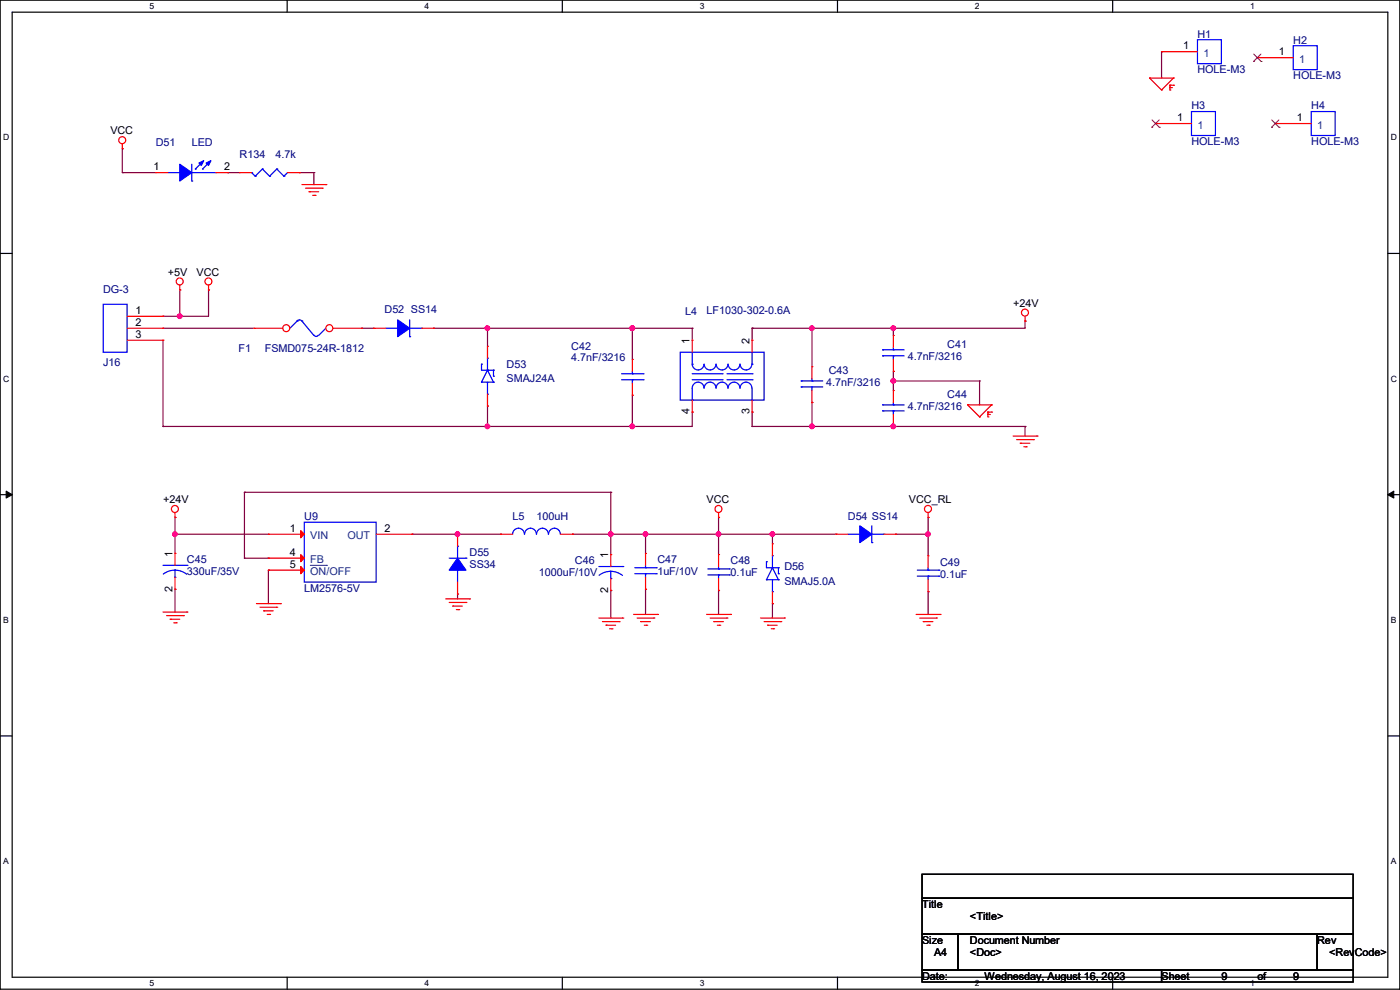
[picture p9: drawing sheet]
<svg xmlns="http://www.w3.org/2000/svg" width="297mm" height="210mm" viewBox="0 0 297 210" stroke-linecap="round" stroke-linejoin="round" font-family="sans-serif">
<path d="M0 0h297v209.8h-297zM2.6 2.6h291.8v204.7h-291.8z" fill="none" stroke="#000" stroke-width=".25"/>
<g fill="#fff">
<path d="M31.7 .3h1v2h-1z"/>
<path d="M31.7 207.6h1v1.9h-1z"/>
</g>
<path d="M60.9 0v2.6M60.9 207.3v2.5" fill="none" stroke="#000" stroke-width=".25"/>
<g fill="#fff">
<path d="M90.1 .3h1v2h-1z"/>
<path d="M90.1 207.6h1v1.9h-1z"/>
</g>
<path d="M119.3 0v2.6M119.3 207.3v2.5" fill="none" stroke="#000" stroke-width=".25"/>
<g fill="#fff">
<path d="M148.5 .3h.9v2h-.9z"/>
<path d="M148.5 207.6h.9v1.9h-.9z"/>
</g>
<path d="M177.7 0v2.6M177.7 207.3v2.5" fill="none" stroke="#000" stroke-width=".25"/>
<g fill="#fff">
<path d="M206.8 .3h1v2h-1z"/>
<path d="M206.8 207.6h1v1.9h-1z"/>
</g>
<path d="M236.1 0v2.6M236.1 207.3v2.5" fill="none" stroke="#000" stroke-width=".25"/>
<g fill="#fff">
<path d="M265.2 .3h1v2h-1z"/>
<path d="M265.2 207.6h1v1.9h-1z"/>
<path d="M.7 28.2h1.2v1.9h-1.2z"/>
<path d="M295.1 28.2h1.2v1.9h-1.2z"/>
<path d="M.7 79.3h1.2v2h-1.2z"/>
<path d="M295.1 79.3h1.2v2h-1.2z"/>
</g>
<path d="M0 53.8h2.6M294.4 53.8h2.6" fill="none" stroke="#000" stroke-width=".25"/>
<g fill="#fff">
<path d="M.7 130.5h1.2v2h-1.2z"/>
<path d="M295.1 130.5h1.1v2h-1.1z"/>
</g>
<path d="M0 104.9h2.6M294.4 104.9h2.6" fill="none" stroke="#000" stroke-width=".25"/>
<path d="M1.3 104.2l1.3 .7-1.3 .8zM294.4 104.9l1.3-.7v1.5z" fill="#000" stroke="#000" stroke-width=".21"/>
<g fill="#fff">
<path d="M.7 181.7h1.2v2h-1.2z"/>
<path d="M295.1 181.7h1.1v2h-1.1z"/>
</g>
<path d="M0 156.1h2.6M294.4 156.1h2.6M195.6 185.5h91.5v5h-91.5zM195.6 190.5h91.5v7.7h-91.5zM195.6 198.2h7.6v7.6h-7.6zM203.2 198.2h76.2v7.6h-76.2zM279.4 198.2h7.7v7.6h-7.7zM195.6 205.8h50.8v2.5h-50.8zM246.4 205.8h40.7v2.5h-40.7z" fill="none" stroke="#000" stroke-width=".25"/>
<g fill="none" stroke="#800040" stroke-width=".25">
<path d="M246.4 11h.1M246.4 11v5.6M26 36.6h.1M26 31.5h.1M26 36.6h7.1M26 31.5v5.1M48.3 36.6h.1M48.3 36.6h2.5M63.5 36.6h.1M63.5 36.6h3.1M66.6 36.6h.1M66.6 36.6v2.6"/>
<path d="M34.6 69.6h.1M34.6 67.1h.1M34.6 69.6h19.3M34.6 72.2v18.3M38.1 61.5h.1M38.1 67.1h.1M38.1 61.5v5.6M44.2 61.5h.1M44.2 61.5v5.6h-9.6M76.8 69.6h.1M76.8 69.6h2.5M92 69.6h.1"/>
<path d="M92 69.6h54.9M103.4 69.6h.1M103.4 69.6v3.8M134.2 69.6h.1M134.2 69.6v6.6M146.9 69.6h.1M146.9 69.6v2.6M159.6 69.6h.1M159.6 69.6v2.6M172.3 69.6h.1M172.3 69.6v8.2M189.5 69.6h.1"/>
<path d="M189.5 78.8h.1M189.5 69.6v1.6M189.5 78.8v4M217.5 68.1h.1M217.5 68.1v1.5h-57.9M34.6 90.5h.1M103.4 86.1h.1M103.4 90.5h.1M103.4 86.1v4.4M134.2 83.9h.1M134.2 90.5h.1M134.2 83.9v6.6"/>
<path d="M146.9 87.4h.1M146.9 87.4v3.1h-112.3M159.6 87.4h.1M159.6 90.5h.1M159.6 90.5h57.9M159.6 87.4v3.1M172.3 85.4h.1M172.3 90.5h.1M172.3 85.4v5.1M189.5 90.5h.1M189.5 80.8h.1M189.5 80.8h18.3"/>
<path d="M207.8 80.8h.1M207.8 80.8v5.1M217.5 90.5h.1M217.5 90.5v2M37.1 113.3h.1M37.1 109.8h.1M37.1 113.3h19.8M37.1 109.8v7.6M51.9 118.4h.1M51.9 104.4h.1M51.9 118.4h5M51.9 104.4v14"/>
<path d="M51.9 104.4h77.7M87.4 113.3h.1M87.4 113.3h18.8M97.1 113.3h.1M121.5 113.3h.1M121.5 113.3h55.8M129.6 113.3h.1M129.6 104.4h.1M129.6 104.4v13.2M136.9 113.3h.1M136.9 113.3v4.1M152.4 109.8h.1"/>
<path d="M152.4 113.3h.1M152.4 109.8v7.8M163.9 113.3h.1M163.9 113.3v2.1M190 113.3h.1M190 113.3h6.9M196.9 109.8h.1M196.9 113.3h.1M196.9 109.8v8.1M37.1 125h.1M37.1 125v4.8M56.9 120.9h.1"/>
<path d="M56.9 120.9v7.2M97.1 126h.1M97.1 126v1M129.6 125.3h.1M129.6 125.3v5.8M136.9 125h.1M136.9 125v5.3M152.4 125.3h.1M152.4 125.3v5M163.9 128.1h.1M163.9 128.1v3M196.9 125.5h.1"/>
<path d="M196.9 125.5v4.8"/>
</g>
<g fill="#f0f" stroke="#f0f" stroke-width=".25">
<circle cx="38.1" cy="67.1" r=".49"/>
<circle cx="103.4" cy="69.6" r=".49"/>
<circle cx="172.2" cy="69.6" r=".49"/>
<circle cx="189.5" cy="90.4" r=".49"/>
<circle cx="189.5" cy="69.6" r=".49"/>
<circle cx="189.5" cy="80.8" r=".49"/>
<circle cx="134.1" cy="90.4" r=".49"/>
<circle cx="134.1" cy="69.6" r=".49"/>
<circle cx="172.2" cy="90.4" r=".49"/>
<circle cx="103.4" cy="90.4" r=".49"/>
<circle cx="136.9" cy="113.3" r=".49"/>
<circle cx="129.6" cy="113.3" r=".49"/>
<circle cx="97" cy="113.3" r=".49"/>
<circle cx="37.1" cy="113.3" r=".49"/>
<circle cx="152.4" cy="113.3" r=".49"/>
<circle cx="163.9" cy="113.3" r=".49"/>
<circle cx="196.9" cy="113.3" r=".49"/>
</g>
<g fill="none" stroke="#f00" stroke-width=".25">
<path d="M243.9 16.6h.1M243.9 16.6h5.1M243.9 16.6l2.5 2.5M246.4 19.1h.1M246.4 11h.1M246.4 11h7.6M248.2 18.1h.1M248.2 19.1h.1M248.2 18.6h.1M248.2 18.1h.8M248.2 18.1v1M248.2 18.6h.5"/>
<path d="M249 16.6h.1M249 18.1h.1M249 16.6l-2.6 2.5M266.7 12.2h.1M266.7 12.2h7.7M26 31.5h.1M26 30.5v1M33.1 36.6h.1M33.1 36.6h2.5M45.8 36.6h2.5M48.3 36.6h.1M50.8 36.6h.1"/>
<path d="M50.8 36.6h2.6M61 36.6h2.5M63.5 36.6h.1M64.1 39.2h5M64.8 39.9h3.6M68.4 39.9h.1M69.1 39.2h.1M245.2 26.2h.1M245.2 26.2h7.6M270.6 26.2h.1M270.6 26.2h7.6M65.6 40.7h.1"/>
<path d="M65.6 40.7h2M66.3 41.4h.5M66.8 41.4h.1M27 67.1h7.6M27 69.6h7.6M27 72.2h7.6M34.6 67.1h.1M34.6 69.6h.1M34.6 72.2h.1M38.1 61.5h.1M38.1 60.5v1M44.2 61.5h.1"/>
<path d="M44.2 60.5v1M79.3 69.6h.1M79.3 69.6h2.5M89.5 69.6h2.5M92 69.6h.1M103.4 73.4h.1M103.4 73.4v2.6M134.2 76.2h.1M134.2 76.2v2.6M172.3 77.8h.1M172.3 77.8v2.5M189.5 71.2h.1"/>
<path d="M189.5 78.8h.1M189.5 71.2v2.5M189.5 76.2v2.6M217.5 68.1h.1M217.5 67.1v1M103.4 86.1h.1M103.4 83.6v2.5M134.2 83.9h.1M134.2 81.3v2.6M172.3 85.4h.1M172.3 82.8v2.6M189.5 82.8h.1"/>
<path d="M189.5 90.5h.1M189.5 82.8v2.6M189.5 87.9v2.6M205.3 85.9h.1M205.3 85.9h5.1M205.3 85.9l2.5 2.5M207.8 88.4h.1M209.6 87.4h.1M209.6 88.4h.1M209.6 87.9h.1M209.6 87.4h.8M209.6 87.4v1"/>
<path d="M209.6 87.9h.5M210.4 85.9h.1M210.4 87.4h.1M210.4 85.9l-2.6 2.5M214.9 92.5h5.1M215.7 93.3h3.5M216.5 94h.1M216.5 94h2M217.2 94.8h.5M217.7 94.8h.1M219.2 93.3h.1M220 92.5h.1"/>
<path d="M37.1 109.8h.1M37.1 117.4h.1M37.1 108.8v1M37.1 117.4v2.5M56.9 113.3h.1M56.9 118.4h.1M56.9 113.3h7.7M56.9 118.4h7.7M79.8 113.3h7.6M87.4 113.3h.1M97.1 113.3h.1M97.1 113.3v2.6"/>
<path d="M106.2 113.3h.1M106.2 113.3h2.6M118.9 113.3h2.6M121.5 113.3h.1M129.6 117.6h.1M129.6 117.6v2.6M136.9 117.4h.1M136.9 117.4v2.5M152.4 109.8h.1M152.4 117.6h.1M152.4 108.8v1M152.4 117.6v2.6"/>
<path d="M196.9 109.8h.1M196.9 117.9h.1M196.9 108.8v1M196.9 117.9v2.5M34.6 129.8h5.1M35.3 130.6h3.6M36.1 131.4h.1M36.1 131.4h2M36.9 132.1h.5M37.1 125h.1M37.1 122.5v2.5M37.4 132.1h.1"/>
<path d="M38.9 130.6h.1M39.7 129.8h.1M54.4 128.1h5.1M55.2 128.8h3.5M55.9 129.6h.1M55.9 129.6h2.1M56.7 130.3h.5M56.9 120.9h.1M56.9 120.9h7.7M57.2 130.3h.1M58.7 128.8h.1M59.5 128.1h.1"/>
<path d="M94.5 127h5.1M95.3 127.8h3.5M96.1 128.6h.1M96.1 128.6h2M96.8 129.3h.5M97.1 126h.1M97.1 123.5v2.5M97.3 129.3h.1M98.8 127.8h.1M99.6 127h.1M127 131.1h5.1M127.8 131.9h3.6"/>
<path d="M128.6 132.6h.1M128.6 132.6h2M129.3 133.4h.5M129.6 125.3h.1M129.6 122.7v2.6M129.8 133.4h.1M131.4 131.9h.1M132.1 131.1h.1M134.4 130.3h5.1M135.2 131.1h3.5M135.9 131.9h.1M135.9 131.9h2.1"/>
<path d="M136.7 132.6h.5M136.9 125h.1M136.9 122.5v2.5M137.2 132.6h.1M138.7 131.1h.1M139.5 130.3h.1M149.9 130.3h5.1M150.7 131.1h3.5M151.4 131.9h.1M151.4 131.9h2.1M152.2 132.6h.5M152.4 125.3h.1"/>
<path d="M152.4 122.7v2.6M152.7 132.6h.1M154.2 131.1h.1M155 130.3h.1M161.3 131.1h5.1M162.1 131.9h3.6M162.9 132.6h.1M162.9 132.6h2M163.6 133.4h.5M164.1 133.4h.1M165.7 131.9h.1M166.4 131.1h.1"/>
<path d="M194.4 130.3h5M195.1 131.1h3.6M195.9 131.9h.1M195.9 131.9h2M196.6 132.6h.5M196.9 125.5h.1M196.9 123v2.5M197.1 132.6h.1M198.7 131.1h.1M199.4 130.3h.1"/>
<circle cx="25.9" cy="29.7" r=".74"/>
<circle cx="38.1" cy="59.7" r=".74"/>
<circle cx="44.2" cy="59.7" r=".74"/>
<circle cx="217.4" cy="66.3" r=".74"/>
<circle cx="37.1" cy="108" r=".74"/>
<circle cx="152.4" cy="108" r=".74"/>
<circle cx="196.9" cy="108" r=".74"/>
</g>
<g fill="none" stroke="#00f" stroke-width=".25">
<path d="M254 8.4h5.1v5.1h-5.1zM274.4 9.7h5v5.1h-5zM35.6 36.6h2.5M38.1 36.6h.1M40.7 38.4h.1M40.7 34.8v3.6M40.7 36.6h5.1M41.4 35.9h.1M43 35.9h.1M43 34.3l-1.6 1.6M44.5 34.3l-1.5 1.6M45.8 36.6h.1"/>
<path d="M53.4 36.6h.1M53.4 36.6l.7 .8M54.1 37.4h.1M55.7 35.9h.1M55.7 35.9l1.5 1.5M55.7 35.9l-1.6 1.5M57.2 37.4h.1M58.7 35.9h.1M58.7 35.9l1.5 1.5M58.7 35.9l-1.5 1.5M60.2 37.4h.1M61 36.6l-.8 .8"/>
<path d="M252.8 23.7h5.1v5h-5.1zM278.2 23.7h5.1v5h-5.1zM21.9 64.6h5.1v10.1h-5.1zM63 68.1a.74 .74 0 0 1 1.1 0M63 68.1h.1M63 68.1l-1.5 1.5M64.1 68.1h.1M64.1 68.1l2.5 3.1M67.5 71.1a.49 .49 0 0 1-.8 0M69.1 69.6h.1M69.1 69.6l-1.5 1.6M81.8 69.6h2.6"/>
<path d="M84.4 69.6h.1M86.9 71.4h.1M86.9 67.9v3.5M86.9 69.6h2.6M89.5 69.6h.1M102.2 77.3h.1M102.2 77.3v1.2h2.5M103.4 76h.1M103.4 78.5h.1M103.4 76v2.5M103.4 78.5l-1.2 2.6M103.4 78.5l1.3 2.6"/>
<path d="M104.7 79.8h.1M104.7 78.5h.1M104.7 78.5v1.3M131.9 79.3h4.5M134.2 79.3h.1M134.2 78.8v.5M136.4 79.3h.1M187.2 75.5h.1M187.2 74.2h.1M187.2 75.5h4.6M187.2 74.2h4.6M189.5 74.2h.1"/>
<path d="M189.5 75.5h.1M189.5 73.7v.5M189.5 75.5v.7M102.2 81.1h.1M102.2 81.1h2.5M103.4 83.6h.1M103.4 81.1v2.5M104.7 81.1h.1M131.9 80.6h4.5M134.2 80.6h.1M134.2 80.6v.7M136.4 80.6h.1"/>
<path d="M170 82.1h.1M170 80.8h.1M170 82.1h4.5M170 80.8h4.5M172.3 80.8h.1M172.3 82.1h.1M172.3 80.3v.5M172.3 82.1v.7M187.2 87.2h.1M187.2 85.9h.1M187.2 87.2h4.6M187.2 85.9h4.6"/>
<path d="M189.5 85.9h.1M189.5 87.2h.1M189.5 85.4v.5M189.5 87.2v.7M34.6 119.9h5.1M39.7 119.9h.1M64.6 110.8h15.2v12.7h-15.2zM95.3 118.4h3.5M97.1 115.9h.1M97.1 115.9v2.5M98.8 118.4h.1M108.8 113.3a1.25 1.25 0 0 1 1.2-1.2 1.25 1.25 0 0 1 1.3 1.2 1.27 1.27 0 0 1 1.2-1.2 1.27 1.27 0 0 1 1.3 1.2"/>
<path d="M113.8 113.3a1.25 1.25 0 0 1 1.3-1.2 1.25 1.25 0 0 1 1.2 1.2M116.4 113.3a1.25 1.25 0 0 1 1.2-1.2 1.25 1.25 0 0 1 1.3 1.2M136.9 119.9v.5M37.1 122.5h.1M37.1 120.9l1.6 .4 .9 .5M37.1 120.9l-1 .2-1.5 .7M37.1 120.9v1.6M97.1 120.9h.1M97.1 120.9v2.6M127 120.2h5.1M129.6 122.7h.1M129.6 121.2l1.5 .3 .9 .6"/>
<path d="M129.6 121.2l-1.1 .1-1.4 .7M129.6 121.2v1.5M132.1 120.2h.1M134.7 121.7h4.5M134.7 120.4h4.5M136.9 120.4h.1M136.9 121.7h.1M136.9 121.7v.8M139.2 121.7h.1M139.2 120.4h.1M150.2 122h4.5M150.2 120.7h4.5"/>
<path d="M152.4 120.7h.1M152.4 122h.1M152.4 120.2v.5M152.4 122v.7M154.7 122h.1M154.7 120.7h.1M194.6 122.2h4.6M194.6 120.9h4.6M196.9 120.9h.1M196.9 122.2h.1M196.9 120.4v.5M196.9 122.2v.8"/>
<path d="M199.2 122.2h.1M199.2 120.9h.1"/>
</g>
<path d="M265.9 13h.1M266 11.5l1.5 1.5M267.5 11.5l-1.6 1.5M267.5 13h.1M244.3 27h.1M244.4 25.4l1.6 1.6M245.9 25.4l-1.6 1.6M246 27h.1M269.7 27h.1M269.8 25.4l1.6 1.6M271.3 25.4l-1.6 1.6M271.4 27h.1" fill="none" stroke="#804000" stroke-width=".21"/>
<g fill="#00f" stroke="#00f" stroke-width=".25">
<path d="M97.1 118.4l1.7 2.5h-3.5z" fill-rule="evenodd"/>
<path d="M84.4 67.9l2.5 1.7-2.5 1.8z" fill-rule="evenodd"/>
<path d="M38.1 34.8l2.6 1.8-2.6 1.8z" fill-rule="evenodd"/>
<path d="M43.7 34.6l1-.5-.5 1z" fill-rule="evenodd"/>
<path d="M42.2 34.6l1-.5-.5 1z" fill-rule="evenodd"/>
</g>
<g fill="#f00" stroke="#f00" stroke-width=".25">
<path d="M63.8 112.6l.8 .7-.8 .8z"/>
<path d="M63.8 117.6l.8 .8-.8 .8z"/>
<path d="M63.8 120.2l.8 .7-.8 .8z"/>
</g>
<path d="M65.8 119.9h3.5M69.3 119.9h.1" fill="none" stroke="#004080" stroke-width=".21"/>
<circle cx="60.7" cy="69.6" r=".74" fill="#fff" stroke="#f00" stroke-width=".25"/>
<path d="M53.9 69.6h.1M53.9 69.6h6.1" fill="none" stroke="#f00" stroke-width=".25"/>
<circle cx="69.9" cy="69.6" r=".74" fill="#fff" stroke="#f00" stroke-width=".25"/>
<g fill="none" stroke="#f00" stroke-width=".25">
<path d="M70.7 69.6h6.1M76.8 69.6h.1M146.9 72.2h.1M146.9 72.2v2.5M159.6 72.2h.1M159.6 72.2v2.5M146.9 87.4h.1M146.9 84.9v2.5M159.6 87.4h.1M159.6 84.9v2.5M163.9 115.4h.1M163.9 115.4v2.5"/>
<path d="M177.3 113.3h.1M177.3 113.3h2.6M187.5 113.3h2.5M190 113.3h.1M163.9 128.1h.1M163.9 125.5v2.6"/>
</g>
<g fill="none" stroke="#00f" stroke-width=".25">
<path d="M144.3 74.7h17.8v10.2h-17.8zM146.9 77.3a1.25 1.25 0 0 0 1.2 1.2 1.25 1.25 0 0 0 1.3-1.2M146.9 77.3h.1M146.9 74.7v2.6M146.9 79.3h6.3M149.4 77.3a1.25 1.25 0 0 0 1.2 1.2 1.25 1.25 0 0 0 1.3-1.2M151.9 77.3a1.25 1.25 0 0 0 1.3 1.2 1.25 1.25 0 0 0 1.2-1.2M153.2 79.3h.1M154.2 79.3h5.4M154.5 77.3a1.25 1.25 0 0 0 1.2 1.2 1.25 1.25 0 0 0 1.3-1.2 1.27 1.27 0 0 0 1.2 1.2 1.27 1.27 0 0 0 1.3-1.2M159.6 77.3h.1M159.6 79.3h.1"/>
<path d="M159.6 74.7v2.6M146.9 84.9h.1M146.9 80.6h6.3M149.4 82.3a1.25 1.25 0 0 0-1.3-1.2 1.25 1.25 0 0 0-1.2 1.2v2.6M149.4 82.3a1.25 1.25 0 0 1 1.2-1.2 1.25 1.25 0 0 1 1.3 1.2M151.9 82.3a1.25 1.25 0 0 1 1.3-1.2 1.25 1.25 0 0 1 1.2 1.2M153.2 80.6h.1M154.2 80.6h5.4M154.5 82.3a1.27 1.27 0 0 1 1.2-1.2 1.27 1.27 0 0 1 1.3 1.2 1.25 1.25 0 0 1 1.3-1.2 1.25 1.25 0 0 1 1.2 1.2l.1 2.6M159.6 84.9h.1M159.6 80.6h.1M162.6 119.2h.1"/>
<path d="M162.6 119.2v1.2h2.5M163.9 117.9h.1M163.9 117.9v2.5M179.9 113.3h2.5M182.4 113.3h.1M185 115.1h.1M185 111.5v3.6M185 113.3h2.5M187.5 113.3h.1M162.6 123h.1M162.6 123h2.5M163.9 125.5h.1"/>
<path d="M163.9 120.4h.1M163.9 123v2.5M163.9 120.4l-1.3 2.6M163.9 120.4l1.2 2.6M165.1 121.7h.1M165.1 120.4h.1M165.1 123h.1M165.1 120.4v1.3"/>
</g>
<path d="M182.4 111.5l2.6 1.8-2.6 1.8z" fill-rule="evenodd" fill="#00f" stroke="#00f" stroke-width=".25"/>
<g fill="#f0f" stroke="#f0f" stroke-width=".25">
<circle cx="38.1" cy="67.1" r=".49"/>
<circle cx="103.4" cy="69.6" r=".49"/>
<circle cx="172.2" cy="69.6" r=".49"/>
<circle cx="189.5" cy="90.4" r=".49"/>
<circle cx="189.5" cy="69.6" r=".49"/>
<circle cx="189.5" cy="80.8" r=".49"/>
<circle cx="134.1" cy="90.4" r=".49"/>
<circle cx="134.1" cy="69.6" r=".49"/>
<circle cx="172.2" cy="90.4" r=".49"/>
<circle cx="103.4" cy="90.4" r=".49"/>
<circle cx="136.9" cy="113.3" r=".49"/>
<circle cx="129.6" cy="113.3" r=".49"/>
<circle cx="97" cy="113.3" r=".49"/>
<circle cx="37.1" cy="113.3" r=".49"/>
<circle cx="152.4" cy="113.3" r=".49"/>
<circle cx="163.9" cy="113.3" r=".49"/>
<circle cx="196.9" cy="113.3" r=".49"/>
</g>
<g font-size="2.3">
<text x="251" y="10.4">1</text>
<text x="271.3" y="11.7">1</text>
<text x="23.4" y="28.5">VCC</text>
<text x="249.7" y="25.7">1</text>
<text x="275.1" y="25.7">1</text>
<text x="32.6" y="36.1">1</text>
<text x="47.5" y="36.1">2</text>
<text x="35.6" y="58.5">+5V</text>
<text x="41.7" y="58.5">VCC</text>
<text x="214.9" y="65.1">+24V</text>
<text x="28.7" y="66.5">1</text>
<text x="28.7" y="69.1">2</text>
<text x="28.7" y="71.6">3</text>
<text x="146.3" y="72.9" transform="rotate(-90 146.3 72.9)">1</text>
<text x="159" y="72.9" transform="rotate(-90 159 72.9)">2</text>
<text x="146.3" y="87.9" transform="rotate(-90 146.3 87.9)">4</text>
<text x="159" y="87.9" transform="rotate(-90 159 87.9)">3</text>
<text x="34.6" y="106.8">+24V</text>
<text x="149.9" y="106.8">VCC</text>
<text x="192.8" y="106.8">VCC_RL</text>
<text x="61.5" y="112.8">1</text>
<text x="81.6" y="112.8">2</text>
<text x="36.6" y="118.2" transform="rotate(-90 36.6 118.2)">1</text>
<text x="61.5" y="117.9">4</text>
<text x="129" y="118.4" transform="rotate(-90 129 118.4)">1</text>
<text x="36.6" y="125.5" transform="rotate(-90 36.6 125.5)">2</text>
<text x="61.5" y="120.4">5</text>
<text x="129" y="125.8" transform="rotate(-90 129 125.8)">2</text>
<text x="195.6" y="192.6">Title</text>
<text x="205.8" y="195.2">&lt;Title&gt;</text>
<text x="195.6" y="200.2">Size</text>
<text x="198.2" y="202.8">A4</text>
<text x="205.8" y="200.2">Document Number</text>
<text x="205.8" y="202.8">&lt;Doc&gt;</text>
<text x="279.5" y="200.2">Rev</text>
<text x="282" y="202.8">&lt;RevCode&gt;</text>
<text x="195.6" y="207.9">Date:</text>
<text x="208.8" y="207.9">Wednesday, August 16, 2023</text>
<text x="246.4" y="207.9">Sheet</text>
<text x="259.1" y="207.9">9</text>
<text x="266.7" y="207.9">of</text>
<text x="274.4" y="207.9">9</text>
</g>
<g font-size="2.3" fill="#000080">
<text x="254" y="8">H1</text>
<text x="274.4" y="9.2">H2</text>
<text x="254" y="15.6">HOLE-M3</text>
<text x="274.4" y="16.8">HOLE-M3</text>
<text x="252.8" y="23.2">H3</text>
<text x="278.2" y="23.2">H4</text>
<text x="33.1" y="31.1">D51</text>
<text x="40.7" y="31.1">LED</text>
<text x="50.8" y="33.6">R134</text>
<text x="58.5" y="33.6">4.7k</text>
<text x="252.8" y="30.8">HOLE-M3</text>
<text x="278.2" y="30.8">HOLE-M3</text>
<text x="21.9" y="62.1">DG-3</text>
<text x="81.6" y="66.4">D52 SS14</text>
<text x="145.3" y="66.9">L4</text>
<text x="149.9" y="66.6">LF1030-302-0.6A</text>
<text x="21.9" y="77.6">J16</text>
<text x="50.6" y="74.8">F1</text>
<text x="56.2" y="74.8">FSMD075-24R-1812</text>
<text x="121.2" y="74.3">C42</text>
<text x="121.2" y="76.5">4.7nF/3216</text>
<text x="192.6" y="76.3">4.7nF/3216</text>
<text x="201" y="73.7">C41</text>
<text x="107.5" y="78.1">D53</text>
<text x="107.5" y="81.1">SMAJ24A</text>
<text x="175.3" y="81.9">4.7nF/3216</text>
<text x="175.8" y="79.3">C43</text>
<text x="192.6" y="87">4.7nF/3216</text>
<text x="201" y="84.4">C44</text>
<text x="64.6" y="110.3">U9</text>
<text x="108.8" y="110.3">L5</text>
<text x="113.8" y="110.3">100uH</text>
<text x="179.9" y="110.3">D54 SS14</text>
<text x="39.7" y="119.5">C45</text>
<text x="99.6" y="117.9">D55</text>
<text x="122" y="119.7">C46</text>
<text x="139.5" y="119.5">C47</text>
<text x="155" y="119.7">C48</text>
<text x="199.4" y="120">C49</text>
<text x="39.7" y="122">330uF/35V</text>
<text x="64.6" y="125.6">LM2576-5V</text>
<text x="99.6" y="120.5">SS34</text>
<text x="114.3" y="122.3">1000uF/10V</text>
<text x="139.5" y="122">1uF/10V</text>
<text x="155" y="122.3">0.1uF</text>
<text x="166.4" y="121">D56</text>
<text x="166.4" y="124">SMAJ5.0A</text>
<text x="199.4" y="122.5">0.1uF</text>
</g>
<g font-size="2.3" fill="#004080">
<text x="255.3" y="12">1</text>
<text x="275.6" y="13.3">1</text>
<text x="254" y="27.3">1</text>
<text x="279.4" y="27.3">1</text>
<text x="65.8" y="114.4">VIN</text>
<text x="65.8" y="119.5">FB</text>
<text x="73.7" y="114.4">OUT</text>
<text x="65.8" y="122">ON/OFF</text>
</g>
<g font-size="1.8">
<text x="31.7" y="1.9">5</text>
<text x="90.1" y="1.9">4</text>
<text x="148.5" y="1.9">3</text>
<text x="206.8" y="1.9">2</text>
<text x="265.2" y="1.9">1</text>
<text x=".7" y="29.8">D</text>
<text x="295.1" y="29.8">D</text>
<text x=".7" y="80.9">C</text>
<text x="295.1" y="80.9">C</text>
<text x=".7" y="132.1">B</text>
<text x="295.1" y="132.1">B</text>
<text x=".7" y="183.3">A</text>
<text x="295.1" y="183.3">A</text>
<text x="31.7" y="209.2">5</text>
<text x="90.1" y="209.2">4</text>
<text x="148.5" y="209.2">3</text>
<text x="206.8" y="209.2">2</text>
<text x="265.2" y="209.2">1</text>
</g>
</svg>
